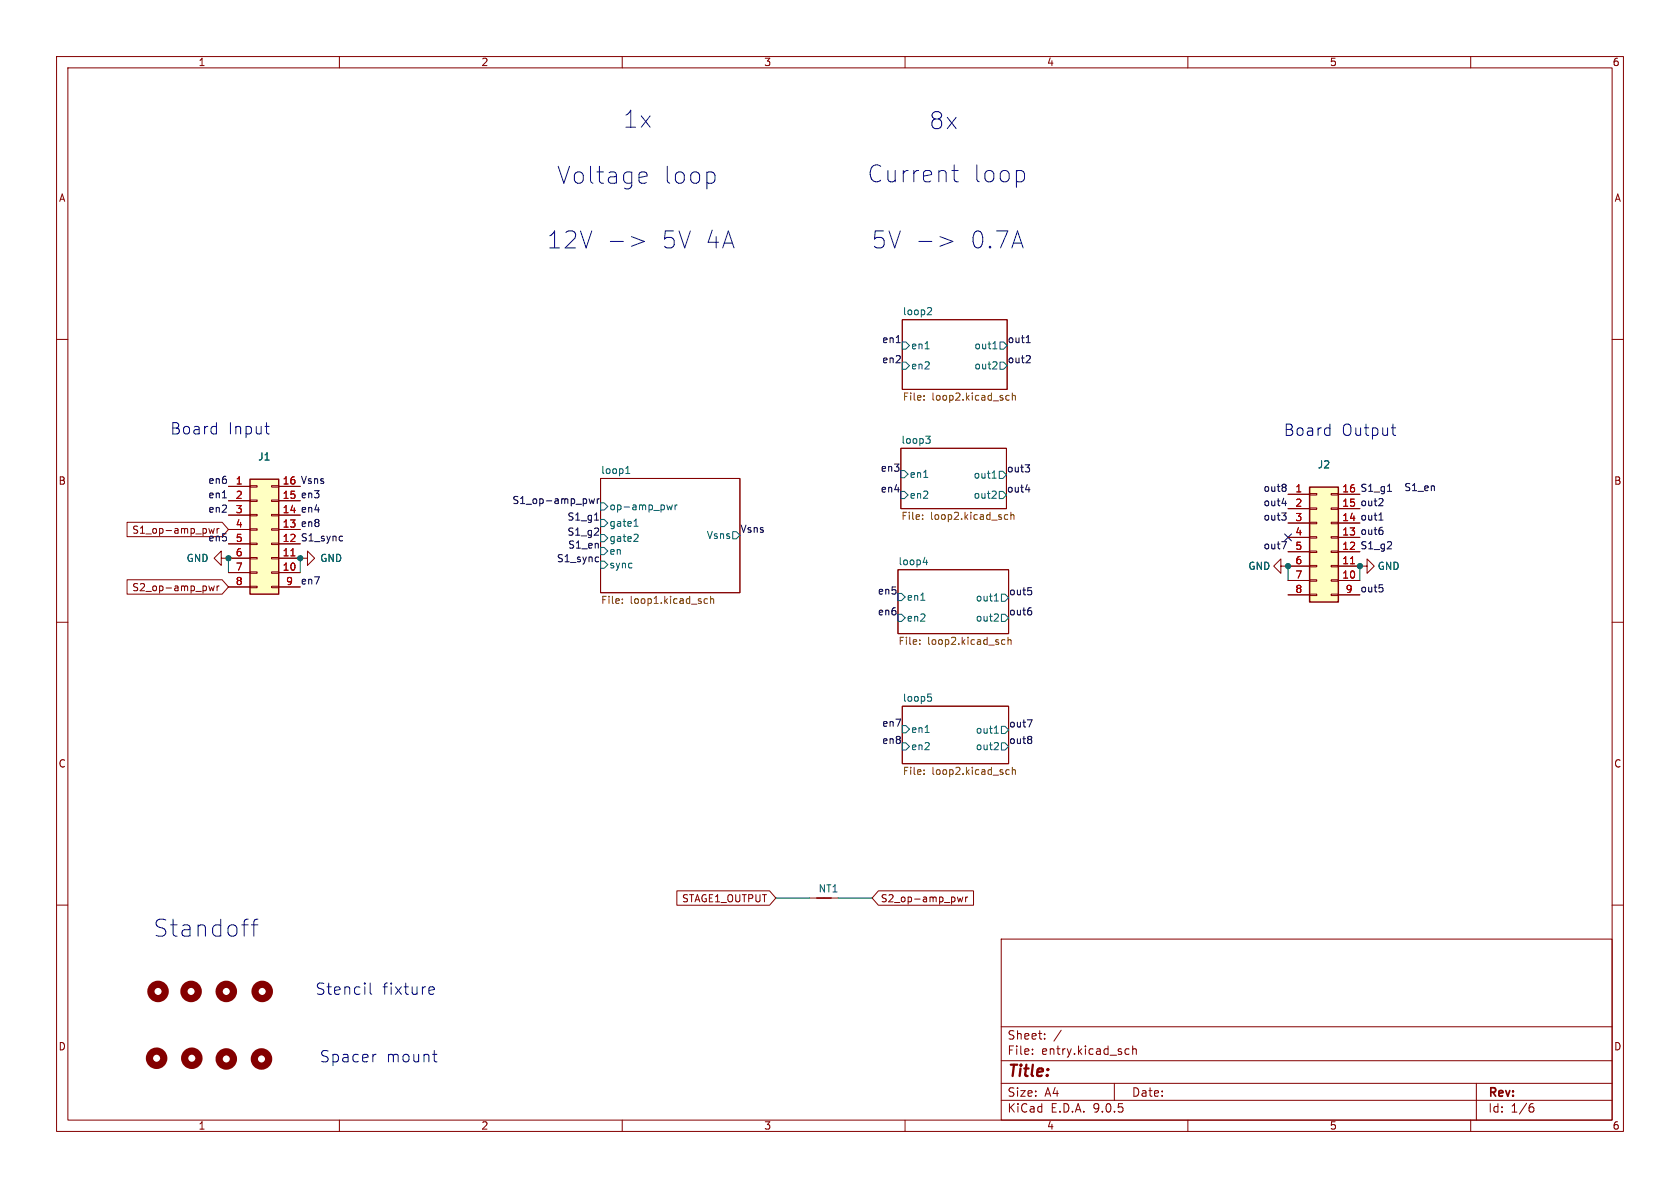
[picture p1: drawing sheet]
<svg xmlns="http://www.w3.org/2000/svg" width="297mm" height="210mm" viewBox="0 0 297 210" stroke-linecap="round" stroke-linejoin="round" font-family="sans-serif">
<g fill="none" stroke="#840000" stroke-width=".18">
<path d="M10 10h277v190h-277zM12 12h273v186h-273zM60 10v2M110 10v2M160 10v2M210 10v2M260 10v2M159.5 56.5h18.6v12.3h-18.6zM10 60h2M159.3 79.2h18.6v10.7h-18.6zM285 60h2M39.1 98.7v-1.3l-1.3 1.3 1.3 1.2v-1.2h1.3"/>
<path d="M53.1 98.7h1.3v1.2l1.2-1.2-1.2-1.3v1.3M106.2 84.6h24.6v20.2h-24.6zM10 110h2M158.7 100.7h19.6v11.3h-19.6zM226.4 100.1v1.2l-1.2-1.2 1.2-1.3v1.3h1.3M240.4 100.1h1.3v-1.3l1.3 1.3-1.3 1.2v-1.2M285 110h2M159.5 124.8h18.8v10.2h-18.8zM143.1 158.8h5.1M10 160h2M177 166h108v32h-108zM285 160h2"/>
<path d="M60 198v2M110 198v2M160 198v2M177 194.5h108M177 191.5h108M177 187.5h108M177 181.5h108M182.5 186.3v.1M182.5 185.5v.1M184.7 183.6v.1M184.7 182.8v.1M187.6 182.1l-1.3 2"/>
<path d="M197 191.5v3M199.2 185.4l.4 .1M199.6 186.3l-.4 .1M200.2 185.5l.3-.1 .3 .1 .1 .9M200.2 184.9v1.5M210 198v2M260 198v2M261 191.5v6.5M270.6 195.7h.4l.2 .3-.1 .5-.5 .1M271 195.1l-.4 .1"/>
</g>
<g fill="none" stroke="#006464" stroke-width=".18">
<path d="M164.1 54.4h.5l.1 .3-.8 .9h.8M159.5 64h.6l.7 .6-.7 .7h-.6zM159.5 60.5h.6l.7 .6-.7 .6h-.6zM163.6 61.7h.7M163.7 77.1h.7l-.4 .5 .4 .1v.4l-.2 .3h-.4M175.5 61.7h.8M175.8 60.6l.1-.2v1.3M176.1 64l.2 .2-.1 .3-.7 .7h.8M176.8 64h.6l.7 .6-.7 .7h-.6zM176.8 60.5h.6l.7 .6-.7 .6h-.6zM106.2 96.8h.6l.6 .6-.6 .6h-.6zM106.2 94.5h.6l.6 .6-.6 .7h-.6z"/>
<path d="M106.2 99.2h.6l.6 .6-.6 .7h-.6zM106.2 91.8h.6l.6 .7-.6 .6h-.6zM106.2 88.9h.6l.6 .6-.6 .7h-.6zM110.6 83.7h.8M110.7 82.7l.3-.3v1.3M112.1 93h.7M112.2 92.1l.2-.3v1.2M112.6 94.4l.2 .3v.3l-.8 .7h.8M117.9 89.3l.2 .8 .3-.6 .2 .6 .3-.8M119.3 89.3v.8M119.7 89.3l-.4 .2M129.5 94h.7l.6 .6-.6 .7h-.7z"/>
<path d="M159.3 86.9h.6l.6 .6-.6 .6h-.6zM159.3 83.2h.6l.6 .6-.6 .7h-.6zM163.2 99.4h.8M163.3 84.4h.7M163.8 99v.8M175.4 84.5h.7M175.6 83.4l.2-.1v1.2M176 86.9l.1 .2v.3l-.8 .7h.8M176.7 86.9h.6l.6 .6-.6 .6h-.6zM176.7 83.3h.6l.6 .6-.6 .7h-.6zM158.7 108.6h.7l.6 .6-.6 .7h-.7zM158.7 104.9h.7l.6 .6-.6 .7h-.7z"/>
<path d="M162.8 106.1h.7M175.8 106.2h.7M176 105.2l.1-.2v1.2M176.4 108.6l.1 .2-.1 .3-.7 .7h.8M177 108.6h.7l.6 .6-.6 .7h-.7zM177 105h.7l.6 .7-.6 .6h-.7zM159.5 131.3h.6l.7 .7-.7 .6h-.6zM159.5 128.3h.6l.7 .6-.7 .6h-.6zM163.6 129.5h.7M164 122.7h.6M164.1 123.2h.4l.2 .2-.1 .4-.5 .2M175.8 129.6h.7"/>
<path d="M176 128.5l.1-.2v1.3M176.4 131.3l.1 .2-.1 .3-.7 .7h.8M177 131.3h.7l.6 .7-.6 .6h-.7zM177 128.4h.7l.6 .6-.6 .7h-.7z"/>
</g>
<g fill="none" stroke="#725600" stroke-width=".18">
<path d="M163.4 70v.1M163.4 70.6v.1M177.9 70.6l.2 .1h.3M178.4 70l-.3-.1-.2 .1M179 69.5v1.2M179 70l.1-.1 .3 .1 .1 .7M163.1 91.7v.1M163.1 91v.2M177.6 91.7l.2 .1h.4M178.2 91h-.4l-.2 .1M178.7 90.6v1.2M178.7 91.1l.2-.1h.3l.1 .8"/>
<path d="M110 106.6v.1M110 105.9v.1M124.5 106.6l.2 .1 .4-.1M125.1 105.9l-.4-.1-.2 .2M125.6 106l.2-.2 .3 .1 .1 .8M125.6 105.4v1.3M162.6 113.8v.1M162.6 113.1v.2M177.1 113.8l.2 .1h.4M177.7 113.1h-.4l-.2 .1M178.2 113.2l.2-.1h.3v.8M178.2 112.7v1.2"/>
<path d="M163.4 136.8v.1M163.4 136.1v.1M177.9 136.8l.2 .1 .3-.1M178.4 136.1h-.3l-.2 .1M179 136.2l.1-.1h.3l.1 .8M179 135.6v1.3"/>
</g>
<path d="M144.4 158.8h2.5" fill="none" stroke="#840000" stroke-width=".25"/>
<path d="M231.5 86.1h5.1v20.3h-5.1z" fill="#ffffc2"/>
<path d="M231.5 86.1h5.1v20.3h-5.1z" fill="none" stroke="#840000" stroke-width=".25"/>
<g fill="none" stroke="#840000" stroke-width=".18">
<path d="M227.7 87.4h3.8M227.7 89.9h3.8M227.7 92.5h3.8M227.7 95h3.8M227.7 97.5h3.8M231.5 87.2h1.3v.3h-1.3zM231.5 89.8h1.3v.2h-1.3zM231.5 92.3h1.3v.3h-1.3zM231.5 94.9h1.3v.2h-1.3zM231.5 97.4h1.3v.3h-1.3zM231.5 99.9h1.3v.3h-1.3zM235.3 87.2h1.3v.3h-1.3z"/>
<path d="M235.3 89.8h1.3v.2h-1.3zM235.3 92.3h1.3v.3h-1.3zM235.3 94.9h1.3v.2h-1.3zM235.3 97.4h1.3v.3h-1.3zM235.3 99.9h1.3v.3h-1.3zM236.6 87.4h3.8M236.6 89.9h3.8M236.6 92.5h3.8M236.6 95h3.8M236.6 97.5h3.8M227.7 100.1h3.8M227.7 102.6h3.8"/>
<path d="M227.7 105.2h3.8M231.5 102.5h1.3v.2h-1.3zM231.5 105h1.3v.3h-1.3zM235.3 102.5h1.3v.2h-1.3zM235.3 105h1.3v.3h-1.3zM236.6 100.1h3.8M236.6 102.6h3.8M236.6 105.2h3.8"/>
</g>
<path d="M238.7 99.7h.8" fill="none" stroke="#a90000" stroke-width=".18"/>
<circle cx="46.2" cy="187.2" r="1.27" fill="none" stroke="#840000" stroke-width="1.3"/>
<path d="M44.2 84.7h5.1v20.3h-5.1z" fill="#ffffc2"/>
<path d="M44.2 84.7h5.1v20.3h-5.1z" fill="none" stroke="#840000" stroke-width=".25"/>
<g fill="none" stroke="#840000" stroke-width=".18">
<path d="M22.5 92.3h16.8l1.1 1.3-1.1 1.3h-16.8zM36.9 93.4l.3 .9 .2-.6 .2 .6 .3-.9M38.4 93.4v.9M38.7 93.4l-.3 .3M40.4 86h3.8M40.4 88.5h3.8M40.4 91.1h3.8M40.4 93.6h3.8M40.4 96.1h3.8M40.4 98.7h3.8M44.2 85.9h1.3v.2h-1.3zM44.2 88.4h1.3v.2h-1.3z"/>
<path d="M44.2 90.9h1.3v.3h-1.3zM44.2 93.5h1.3v.2h-1.3zM44.2 96h1.3v.3h-1.3zM44.2 98.6h1.3v.2h-1.3zM48 85.9h1.3v.2h-1.3zM48 88.4h1.3v.2h-1.3zM48 90.9h1.3v.3h-1.3zM48 93.5h1.3v.2h-1.3zM48 96h1.3v.3h-1.3zM48 98.6h1.3v.2h-1.3zM49.3 86h3.8M49.3 88.5h3.8"/>
<path d="M49.3 91.1h3.8M49.3 93.6h3.8M49.3 96.1h3.8M49.3 98.7h3.8M227.7 87.4h3.8M227.7 89.9h3.8M227.7 92.5h3.8M227.7 95h3.8M227.7 97.5h3.8M236.6 87.4h3.8M236.6 89.9h3.8M236.6 92.5h3.8"/>
<path d="M236.6 95h3.8M236.6 97.5h3.8M22.5 102.5h16.8l1.1 1.3-1.1 1.2h-16.8zM36.9 103.6l.3 .8 .2-.6 .2 .6 .3-.8M38.4 103.6v.8M38.7 103.6l-.3 .2M40.4 101.2h3.8M40.4 103.8h3.8M44.2 101.1h1.3v.2h-1.3zM44.2 103.6h1.3v.3h-1.3zM48 101.1h1.3v.2h-1.3zM48 103.6h1.3v.3h-1.3z"/>
<path d="M49.3 101.2h3.8M49.3 103.8h3.8M227.7 100.1h3.8M227.7 102.6h3.8M227.7 105.2h3.8M236.6 100.1h3.8M236.6 102.6h3.8M236.6 105.2h3.8M119.7 157.5h16.3l1.2 1.3-1.2 1.2h-16.3zM155.3 157.5h16.8v2.5h-16.8l-1.1-1.2zM169.3 158.6l.2 .8 .2-.6 .3 .6 .2-.8M170.7 158.6v.8"/>
<path d="M171.1 158.6l-.4 .2"/>
</g>
<path d="M51.4 98.3h.7M238.7 99.7h.8" fill="none" stroke="#a90000" stroke-width=".18"/>
<g fill="none" stroke="#840000" stroke-width="1.3">
<circle cx="27.9" cy="175.3" r="1.27"/>
<circle cx="33.8" cy="175.3" r="1.27"/>
<circle cx="40" cy="175.3" r="1.27"/>
<circle cx="46.4" cy="175.3" r="1.27"/>
<circle cx="27.7" cy="187.1" r="1.27"/>
<circle cx="33.9" cy="187.1" r="1.27"/>
<circle cx="40" cy="187.2" r="1.27"/>
</g>
<g fill="none" stroke="#0f0f0f" stroke-width=".18">
<path d="M181.7 59.5l.1-.2v1.3M158.4 60.6h.8M181.4 60.6h.7M182 62.9l.1 .2v.3l-.7 .7h.7M39.3 88h.7M60.4 94.8h.2M60.6 95.6h-.2M104.1 88.2l.3 .8 .2-.6 .3 .6 .2-.8M105.1 91.9h.7M105.6 88.2v.8M105.7 98.5h.1M105.8 99.2l-.1 .1"/>
<path d="M106 88.2l-.4 .2M181.2 82.2h.8l-.4 .4M181.3 86.6h.8M181.9 82.7l.1 .2-.1 .5M226.6 90.7h.8l-.5 .5M226.6 95.8h.8l-.5 1.2M226.6 89h.8M227.2 85.7l.2 .1-.2 .3M227.2 86.2l.2 .2-.2 .4M227.2 91.2l.2 .2-.2 .5M243.8 91.9h.7M244 90.9l.1-.2v1.2"/>
<path d="M244.4 88.2l.1 .2-.1 .3-.7 .7h.8M244.4 93.8l.1 .1-.1 .5M245.3 86.9h.7M181.7 103.9h.6M182.3 104.4l.1 .2-.1 .5M182.3 108l.1 .2-.1 .4M243.8 103.4h.6M244.4 103.9l.1 .2-.1 .5M181.6 127.2h.9l-.6 1.3M182.3 130.2l.1 .2-.1 .3M182.3 130.8l.1 .2-.1 .4"/>
</g>
<path d="M40.4 98.7v2.5M53.1 98.7v2.5M227.7 100.1v2.5M240.4 100.1v2.5M137.2 158.8h5.9M148.2 158.8h6" fill="none" stroke="#009600" stroke-width=".18"/>
<path d="M227.1 94.4l1.2 1.2M228.3 94.4l-1.2 1.2" fill="none" stroke="#000084" stroke-width=".18"/>
<g fill="none" stroke="#0000c2" stroke-width=".18">
<path d="M113.4 30.4h.6l.3 .1 .1 .6-1.4 .3M114.3 32.3l-.3 .1h-.6M126.1 30.5l.3 .5v.8l-.3 .5M168.3 30.1h1.1M168.7 29.1v2.6l.1 .3 .6 .1M180.8 30.3l.3 .4v.9l-.3 .4M107.9 42.7h2.3M111.6 41.8l2.3 .9-2.3 .8M166.2 41.8l2.3 .9-2.3 .8M38.1 75.4l.2 .1M38.3 74.7v2M38.3 76.6l-.2 .1"/>
<path d="M46.8 75.4h.8M47.2 76.6l.4 .1M234.9 75.6l.2 .1M235.1 75v2M235.1 76.9l-.2 .1M246 75.6h.7M246.3 76.7l.1 .2 .3 .1M44.5 163.5h1.1M45.6 162.5l-.6 .1-.1 .3v2.6M65.4 173.8v1.7l.3 .3M75.9 175.7l.2 .1 .6-.1M75.9 174.5l.6-.1 .2 .1 .1 .4-1 .2"/>
<path d="M66.5 186.4l-.4 .1M76.5 186.4h.8M76.8 187.4l.1 .2 .4 .1"/>
</g>
<g fill="#009600" stroke="#009600" stroke-width=".18">
<circle cx="240.4" cy="100.1" r=".46"/>
<circle cx="227.7" cy="100.1" r=".46"/>
<circle cx="53.1" cy="98.7" r=".46"/>
<circle cx="40.4" cy="98.7" r=".46"/>
</g>
<g font-size="4.2" fill="#0000c2">
<text x="110" y="22.9">1x</text>
<text x="164.1" y="23.1">8x</text>
<text x="98.3" y="32.8">Voltage</text>
<text x="117" y="32.8">loop</text>
<text x="153.2" y="32.5">Current</text>
<text x="171.7" y="32.5">loop</text>
<text x="96.5" y="44.2">12V</text>
<text x="116.5" y="44.2">5V 4A</text>
<text x="153.9" y="44.2">5V -&gt;</text>
<text x="171.1" y="44.2">0.7A</text>
<text x="26.9" y="165.9">Standoff</text>
</g>
<g font-size="2.8" fill="#0000c2">
<text x="30" y="77">Board</text>
<text x="40.2" y="77">Input</text>
<text x="226.8" y="77.2">Board</text>
<text x="237.1" y="77.2">Output</text>
<text x="55.6" y="176">Stencil</text>
<text x="67.5" y="176">fixture</text>
<text x="56.4" y="188">Spacer</text>
<text x="68.2" y="188">mount</text>
</g>
<text font-size="2.8" fill="#840000" x="178" y="190.9">Title:</text>
<g font-size="2.1" fill="#840000">
<text x="178" y="184">Sheet:</text>
<text x="178" y="186.7">File:</text>
<text x="184.1" y="186.7">entry.kicad_sch</text>
<text x="178" y="196.9">KiCad</text>
<text x="178" y="194.1">Size:</text>
<text x="184.7" y="194.1">A4</text>
<text x="185.7" y="196.9">E.D.A.</text>
<text x="193.3" y="196.9">9.0.5</text>
<text x="200" y="194.1">Date:</text>
<text x="263" y="194.3">Rev:</text>
<text x="263" y="196.9">Id:</text>
<text x="267.1" y="196.9">1/6</text>
</g>
<g font-size="1.8" fill="#840000">
<text x="35" y="11.9">1</text>
<text x="85" y="11.9">2</text>
<text x="135" y="11.9">3</text>
<text x="185" y="11.9">4</text>
<text x="235" y="11.9">5</text>
<text x="285" y="11.9">6</text>
<text x="10.3" y="35.9">A</text>
<text x="285.3" y="35.9">A</text>
<text x="10.3" y="85.9">B</text>
<text x="285.3" y="85.9">B</text>
<text x="23.3" y="94.6">S1_op-amp_pwr</text>
<text x="23.3" y="104.7">S2_op-amp_pwr</text>
<text x="10.3" y="135.9">C</text>
<text x="285.3" y="135.9">C</text>
<text x="120.5" y="159.7">STAGE1_OUTPUT</text>
<text x="155.6" y="159.7">S2_op-amp_pwr</text>
<text x="10.3" y="185.9">D</text>
<text x="285.3" y="185.9">D</text>
<text x="35" y="199.9">1</text>
<text x="85" y="199.9">2</text>
<text x="135" y="199.9">3</text>
<text x="185" y="199.9">4</text>
<text x="235" y="199.9">5</text>
<text x="285" y="199.9">6</text>
</g>
<g font-size="1.8" fill="#006464">
<text x="159.5" y="55.8">loop2</text>
<text x="161" y="65.5">en2</text>
<text x="161" y="62">en1</text>
<text x="172.2" y="65.5">out2</text>
<text x="172.2" y="62">out1</text>
<text x="45.5" y="81.6">J1</text>
<text x="106.2" y="83.9">loop1</text>
<text x="159.3" y="78.5">loop3</text>
<text x="232.9" y="83">J2</text>
<text x="160.7" y="88.4">en2</text>
<text x="160.7" y="84.7">en1</text>
<text x="172" y="88.4">out2</text>
<text x="172" y="84.8">out1</text>
<text x="107.6" y="96">gate2</text>
<text x="107.6" y="93.3">gate1</text>
<text x="107.6" y="90.4">op-amp_pwr</text>
<text x="124.9" y="95.5">Vsns</text>
<text x="32.9" y="99.5">GND</text>
<text x="56.5" y="99.5">GND</text>
<text x="107.6" y="98.3">en</text>
<text x="107.6" y="100.7">sync</text>
<text x="158.7" y="100">loop4</text>
<text x="220.6" y="100.9">GND</text>
<text x="243.5" y="100.9">GND</text>
<text x="160.2" y="106.4">en1</text>
<text x="172.4" y="106.5">out1</text>
<text x="160.2" y="110.1">en2</text>
<text x="172.4" y="110.1">out2</text>
<text x="159.5" y="124.1">loop5</text>
<text x="161" y="129.8">en1</text>
<text x="172.4" y="129.9">out1</text>
<text x="161" y="132.8">en2</text>
<text x="172.4" y="132.8">out2</text>
<text x="144.6" y="158">NT1</text>
</g>
<g font-size="1.8" fill="#0f0f0f">
<text x="155.9" y="64.3">en2</text>
<text x="155.9" y="60.7">en1</text>
<text x="178.1" y="60.7">out1</text>
<text x="178.1" y="64.3">out2</text>
<text x="155.6" y="83.5">en3</text>
<text x="177.9" y="83.6">out3</text>
<text x="36.7" y="88.2">en1</text>
<text x="36.7" y="85.6">en6</text>
<text x="53.1" y="85.6">Vsns</text>
<text x="53.1" y="88.2">en3</text>
<text x="90.5" y="89.2">S1_op-amp_pwr</text>
<text x="155.6" y="87.2">en4</text>
<text x="177.9" y="87.2">out4</text>
<text x="223.3" y="87">out8</text>
<text x="223.3" y="89.6">out4</text>
<text x="240.4" y="89.6">out2</text>
<text x="240.4" y="87">S1_g1</text>
<text x="248.2" y="86.9">S1_en</text>
<text x="36.7" y="95.8">en5</text>
<text x="36.7" y="90.7">en2</text>
<text x="53.1" y="95.8">S1_sync</text>
<text x="53.1" y="93.2">en8</text>
<text x="53.1" y="90.7">en4</text>
<text x="100.2" y="92.1">S1_g1</text>
<text x="100.2" y="94.8">S1_g2</text>
<text x="130.8" y="94.3">Vsns</text>
<text x="223.3" y="92.1">out3</text>
<text x="240.4" y="94.6">out6</text>
<text x="240.4" y="92.1">out1</text>
<text x="98.3" y="99.5">S1_sync</text>
<text x="100.3" y="97.1">S1_en</text>
<text x="223.3" y="97.2">out7</text>
<text x="240.4" y="97.2">S1_g2</text>
<text x="53.1" y="103.4">en7</text>
<text x="155.1" y="105.2">en5</text>
<text x="178.3" y="105.3">out5</text>
<text x="240.4" y="104.8">out5</text>
<text x="155.1" y="108.9">en6</text>
<text x="178.3" y="108.9">out6</text>
<text x="155.9" y="128.6">en7</text>
<text x="155.9" y="131.6">en8</text>
<text x="178.3" y="128.7">out7</text>
<text x="178.3" y="131.6">out8</text>
</g>
<g font-size="1.8" fill="#725600">
<text x="159.5" y="71.1">File:</text>
<text x="164.7" y="71.1">loop2.kicad_sch</text>
<text x="159.3" y="92.2">File:</text>
<text x="164.5" y="92.2">loop2.kicad_sch</text>
<text x="106.2" y="107.1">File:</text>
<text x="111.4" y="107.1">loop1.kicad_sch</text>
<text x="158.7" y="114.3">File:</text>
<text x="164" y="114.3">loop2.kicad_sch</text>
<text x="159.5" y="137.3">File:</text>
<text x="164.7" y="137.3">loop2.kicad_sch</text>
</g>
<g font-size="1.8" fill="#a90000">
<text x="41.6" y="85.7">1</text>
<text x="41.6" y="88.3">2</text>
<text x="49.9" y="85.7">16</text>
<text x="49.9" y="88.3">15</text>
<text x="228.9" y="87.1">1</text>
<text x="228.9" y="89.7">2</text>
<text x="237.2" y="87.1">16</text>
<text x="237.2" y="89.7">15</text>
<text x="41.6" y="90.8">3</text>
<text x="41.6" y="93.3">4</text>
<text x="41.6" y="95.9">5</text>
<text x="49.9" y="90.8">14</text>
<text x="49.9" y="93.3">13</text>
<text x="49.9" y="95.9">12</text>
<text x="228.9" y="92.2">3</text>
<text x="228.9" y="94.7">4</text>
<text x="237.2" y="92.2">14</text>
<text x="237.2" y="94.7">13</text>
<text x="41.6" y="98.4">6</text>
<text x="41.6" y="101">7</text>
<text x="49.9" y="98.4">11</text>
<text x="49.9" y="101">10</text>
<text x="228.9" y="97.3">5</text>
<text x="228.9" y="99.8">6</text>
<text x="237.2" y="97.3">12</text>
<text x="237.2" y="99.8">11</text>
<text x="41.6" y="103.5">8</text>
<text x="50.5" y="103.5">9</text>
<text x="228.9" y="102.4">7</text>
<text x="228.9" y="104.9">8</text>
<text x="237.2" y="102.4">10</text>
<text x="237.8" y="104.9">9</text>
</g>
</svg>
